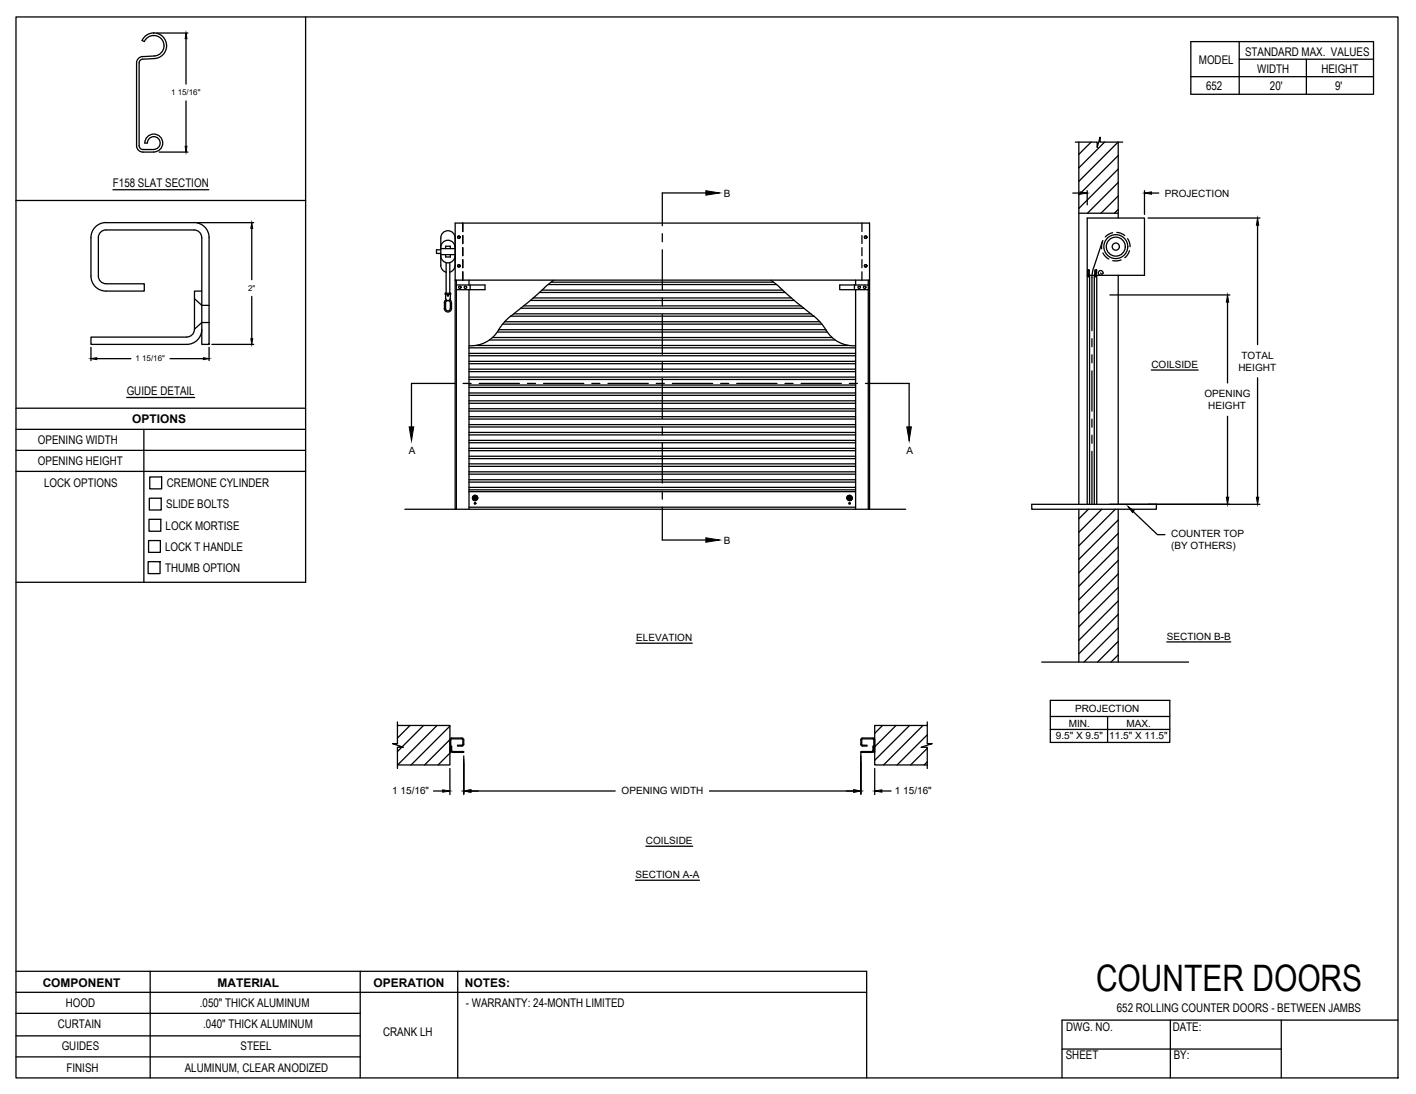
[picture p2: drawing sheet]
<svg xmlns="http://www.w3.org/2000/svg" width="279mm" height="216mm" viewBox="0 0 279 216" stroke-linecap="round" stroke-linejoin="round" font-family="sans-serif">
<!-- layer: CRANK LH -->
<g fill="none" stroke="#000" stroke-width=".25">
<path d="M212.2 28h4.3v1.1l.6-2v.9h4.4M212.9 28v71.5M215.3 28l-2.4 2.5M218 28l-5.1 5.1M220.6 28l-7.7 7.8M220.6 28v15M220.6 30.7l-7.7 7.8M220.6 33.4l-7.7 7.7M220.6 36l-6 6.1M220.6 38.7l-3.4 3.4M87 49.3h-.9v.7h.9M87 50.2h2.8"/>
<path d="M87 49.1h2.8M87 50.5a1.41 1.41 0 0 0 1.4 1.4 1.41 1.41 0 0 0 1.4-1.4M87 48.8a1.41 1.41 0 0 1 1.4-1.4 1.41 1.41 0 0 1 1.4 1.4M87 52.4a1.41 1.41 0 0 0 1 1.3M87.7 59.8v1.1M87.8 59.3l-.1 .5M87.9 58.1l-.1-.2 1-.1 .2 .2-.2 .1M87.9 58.1h1v.8a.48 .48 0 0 1-.5 .4 .48 .48 0 0 1-.5-.4zM87.9 49.1v-.5h1v.5M87.9 50.2v.5h1v-.5M87.9 59l-.1 .4M88 59.5a.48 .48 0 0 1 .5-.2 .48 .48 0 0 1 .4 .5v1.1a.48 .48 0 0 1-.5 .4 .48 .48 0 0 1-.5-.4z"/>
<path d="M88 51.9v6M88.8 51.9v6M88.8 59l.3 .6a2.21 2.21 0 0 1-.2 1.8 .71 .71 0 0 1-.8 .1 .71 .71 0 0 1-.4-.6M89.8 52.4a1.41 1.41 0 0 1-1.1 1.3M89.8 46.9a1.41 1.41 0 0 0-1.4-1.4 1.41 1.41 0 0 0-1.4 1.4v5.5M89.8 55.3h81.8v-11.3h-81.8v56.5M90 55.3v45.2M90 56.2h5.7v1h-5.7M91.3 44v1.7M91.3 46.5v1.6M91.3 48.9v1.6M91.3 51.2v1.6"/>
<path d="M91.3 53.6v1.7M92.5 55.3v.9M92.5 57.2v43.3M92.8 56.2v1M104.7 59.3h52M105.2 58.8h50.9M106.4 57.7h48.5M107 57.3h47.4M108.1 56.2h45.1M108.8 55.7h43.8M109.3 55.3l-1.5 1.1a65.6 65.6 0 0 1-7 6M152.1 55.3l8.4 7.1"/>
<path d="M168.6 56.2v1M168.8 55.3v.9M168.8 57.2v43.3M170.1 44v1.7M170.1 46.5v1.6M170.1 48.9v1.6M170.1 51.2v1.6M170.1 53.6v1.7M171.3 56.2h-5.6v1h5.6M171.3 55.3v45.2M171.6 55.3v45.2M212.9 42.1h7.7"/>
<path d="M214.5 54.3v-11.3h11.3v11.3h-9.6M214.6 53.3h.3v1h-.3zM214.6 54.3h.1M214.8 53.3l.1 1M215 54.3h-.5v45.2M215 54.3h1.4v45.2M215 54.3v45.2M215.9 54.3v45.2M216 54.3h.1M216 53.3h.4l-.1 1h-.3zM216.1 53.3l-.1 1M216.3 54.3h.1"/>
<path d="M217.2 53.9l.2 .2 .3-.2M217.5 47.8l-2 6.2v11.3M217.6 47.5l-.2 .5v1.1M217.6 49.9l.5 .7 .7 .5M217.7 53.9a.48 .48 0 0 0-.5-.5 .48 .48 0 0 0-.5 .5 .48 .48 0 0 0 .5 .4M219.5 45.9l-.6 .3-.8 .6M220.4 45.9l.8 .2 .7 .4M220.6 54.3v45.2M220.6 41.3l-.7 .8M221.2 51.3l-.9 .2-.7-.1M222.5 47.1l.3 .6 .2 1M222.9 49.5l-.3 .6-.7 .8"/>
<path d="M92.5 78h76.3M92.5 77.6h76.3M92.5 79.1h76.3M92.5 79.6h76.3M92.5 74.9h76.3M92.5 74.4h76.3M92.5 76h76.3M92.5 76.5h76.3M92.5 73.3h76.3M92.5 72.9h76.3M92.5 70.2h76.3M92.5 69.7h76.3"/>
<path d="M92.5 71.3h76.3M92.5 71.8h76.3M92.5 68.6h76.3M94 68.2h73.4M96.6 67.1h68.2M97.2 66.6h67M98.1 65.5h65.1M98.4 65.1h64.5M99.2 64h63M99.6 63.5h62.2M100.8 62.4h59.8M100.8 62.4l-1.8 1.7a7.2 7.2 0 0 1-4.9 4l-1.6 .1"/>
<path d="M101.4 61.9h58.6M102.7 60.8h55.9M103.3 60.4h54.8M160.6 62.4l1.7 1.7a7.3 7.3 0 0 0 5 4l1.5 .1M215.5 66.8v1.6M215.5 70v1.6M215.5 73.2v7.9M92.5 95.1h76.3M92.5 94.7h76.3M92.5 84.3h76.3M92.5 83.8h76.3M92.5 87.4h76.3"/>
<path d="M92.5 86.9h76.3M92.5 85.3h76.3M92.5 85.8h76.3M92.5 90.5h76.3M92.5 90h76.3M92.5 88.5h76.3M92.5 88.9h76.3M92.5 93.6h76.3M92.5 93.1h76.3M92.5 91.5h76.3M92.5 92h76.3M92.5 81.1h76.3"/>
<path d="M92.5 80.7h76.3M92.5 82.2h76.3M92.5 82.7h76.3M92.5 96.7h76.3M92.5 96.2h76.3M92.5 97h76.3M93.6 98.3l-.3 .3M93.6 97.8l-.3 .3M93.6 98.4l-.3 .2M93.6 98.4l-.2 .3M93.7 97.8l-.5 .4M93.7 98.4l-.3 .3"/>
<path d="M93.7 98.4l-.2 .3M93.8 97.8l-.6 .5M93.8 97.8l-.6 .6M93.9 97.8l-.6 .6M94 97.8l-.7 .7M94 97.9l-.3 .2M94.1 97.9l-.3 .2M94.1 97.9l-.2 .3M94.1 98l-.2 .2M94.2 98l-.3 .3M94.2 98.1l-.7 .7M94.2 98.1l-.6 .7"/>
<path d="M94.2 98.5l-.3 .3M94.3 98.2l-.6 .6M94.3 98.3l-.6 .5M94.3 98.4l-.5 .4M167.1 98.2l.6 .6M167.1 98.3l.5 .5M167.1 98.4l.5 .4M167.1 98.1l.7 .7M167.2 98.1l.7 .7M167.2 98.5l.2 .3M167.2 98l.3 .3M167.2 98l.3 .2"/>
<path d="M167.3 97.9l.2 .3M167.4 97.8l.7 .7M167.5 97.8l.6 .6M167.6 98.1l-.3-.2 .3 .2M167.6 97.8l.5 .5M167.6 98.4l.3 .3M167.7 97.8l.4 .4M167.7 98.4l.3 .3M167.8 98.4l.2 .2M167.8 98.3l.3 .3M167.8 97.8l.3 .3M203.6 99.5h24.6v1h-24.6z"/>
<path d="M215.5 82.7v1.6M215.5 85.9v1.6M215.5 89.1v10.4M79.9 100.5h98.8M92.5 100.1h76.3M212.9 100.5v30.2M214.8 100.5l-1.9 1.9M216.5 101.4l-3.6 3.7M217.4 100.5l-.9 .9M220.1 100.5l-7.2 7.2M220.6 100.5v30.2M220.6 102.6l-7.7 7.8"/>
<path d="M220.6 105.3l-7.7 7.7M220.6 107.9l-7.7 7.8M220.6 110.6l-7.7 7.8M220.6 113.3l-7.7 7.7M220.6 115.9l-7.7 7.8M220.6 118.6l-7.7 7.8M205.5 130.7h29M220.6 121.2l-7.7 7.8M220.6 123.9l-6.7 6.8M220.6 126.6l-4 4.1M220.6 129.2l-1.4 1.5M78.4 143.2h10.4v7.8h-10.4"/>
<path d="M78.4 142.5v4.2h-1l2.2 .8h-1.2v4.2M79.3 147.5l-.9 .8M80.9 143.2l-2.5 2.5M83.6 143.2l-4.2 4.2M86.2 143.2l-7.7 7.8M88.8 146l.3-.4 2.2 .1 .2 .3v1.1l-.3 .1h-.9v-.1l1-.1v-1.1h-2.3l-.1 2.6h-.1v-2.5M88.8 148l.3 .1M88.8 143.3l-7.7 7.7M88.8 146l-5 5M88.8 148.6l-2.4 2.4M89.1 148.1l.2 .2M89.1 148.1v-.9h-.2v.9l.2 .3 2.4 .1v-.2h-2.2"/>
<path d="M89.1 147.4l-.3 .2M170 146l.2-.2 2.2 .1v2.6h.2v-2.5l-.2-.3h-2.4l-.2 .3 .1 1.1 .3 .1h.9v-.1h-.9l-.2-.2M170 146v.9M172.1 148.3h-2.2v.2h2.2M172.3 148.1v-.9h.1v1.1l-.3 .2M172.3 147.4l.3 .2M172.3 148.1l-.2 .2M172.6 148l-.3 .1M174.1 143.2l-1.5 1.5M176.8 143.2l-4.2 4.2M179.5 143.2l-6.9 6.9M182.1 143.2l-7.8 7.8"/>
<path d="M183 143.2h-10.4v7.8h10.4M183 142.5v4.2h.9l-2.1 .8h1.2v4.2M183 145l-6 6M183 147.7l-3.3 3.3M183 150.3l-.6 .7M183.9 146.7v.1"/>
<circle cx="88.4" cy="58.3" r=".12"/>
<circle cx="90.5" cy="52.5" r=".24"/>
<circle cx="90.5" cy="46.8" r=".24"/>
<circle cx="90.7" cy="56.7" r=".24"/>
<circle cx="91.8" cy="56.7" r=".24"/>
<circle cx="169.5" cy="56.7" r=".24"/>
<circle cx="170.6" cy="56.7" r=".24"/>
<circle cx="170.8" cy="46.8" r=".24"/>
<circle cx="170.8" cy="52.5" r=".24"/>
<circle cx="214.7" cy="54.6" r=".1"/>
<circle cx="216.1" cy="54.6" r=".1"/>
<circle cx="220.2" cy="48.7" r="1.87"/>
<circle cx="220.2" cy="48.7" r="2.36"/>
<circle cx="220.2" cy="48.7" r=".71"/>
<circle cx="93.7" cy="98.3" r=".52"/>
<circle cx="93.7" cy="99.3" r=".16"/>
<circle cx="93.7" cy="98.3" r=".16"/>
<circle cx="167.6" cy="98.3" r=".52"/>
<circle cx="167.6" cy="99.3" r=".16"/>
<circle cx="167.6" cy="98.3" r=".16"/>
</g>
<!-- layer: ANNOTATIONS -->
<g fill="none" stroke="#000" stroke-width=".25">
<path d="M30.9 6.5h6.2M36.7 7.6v9M36.7 19.9v9M31.4 30h5.7M211.7 38.1h1.4M214.5 37.6v2.8M225.8 37.6v4.7M227.2 38.1h1.4M38.9 43.9h11.2M49.7 45.1v10.1M49.7 58.5v8.3M219 58.2h23.7"/>
<path d="M226.5 43h22.1M242.2 59.6v16M248.1 44.5v23.5M17.9 68.5v2.7M19.1 70.8h6.7M33.5 70.8h6.6M41.3 68.5v2.7M41.8 68h8.3M227.2 73h9.2M248.1 74.5v23.6M219 99.5h29.6M242.2 82.1v16"/>
<path d="M223.6 101l4.8 4.5h1.4M125.5 126.9h11.1M207.2 138.2h23.6v8.3h-23.6zM230.2 126.7h12.6M85.5 156.1h1.9M88.8 151.7v5.1M91.5 149.2v7.6M92.9 156.1h28.5M140 156.1h28.4M169.9 148.5v8.3M172.6 151.7v5.1M174 156.1h1.8"/>
<path d="M207.2 141.4h23.6M207.2 144h23.6M218.5 141.4v5.1M125.4 173.7h12.6M127.4 167h9.3"/>
</g>
<g fill="#000" stroke="#000" stroke-width=".2">
<path d="M36.7 6.5l.2 1.1h-.4zM36.5 28.9h.4l-.2 1.1zM213.1 37.9l1.4 .2-1.4 .2zM225.8 38.1l1.4-.2v.4zM49.7 43.9l.2 1.2h-.4zM242.2 58.2l.2 1.4h-.4zM248.1 43l.3 1.5h-.5zM17.9 70.8l1.2-.2v.4zM40.1 70.6l1.2 .2-1.2 .2zM49.5 66.8h.4l-.2 1.2zM242 98.1h.4l-.2 1.4zM247.9 98.1h.5l-.3 1.4z"/>
<path d="M222.6 100l1.2 .8-.3 .3zM87.4 155.9l1.4 .2-1.4 .2zM91.5 156.1l1.4-.2v.4zM168.4 155.9l1.5 .2-1.5 .2zM172.6 156.1l1.4-.2v.4z"/>
</g>
<!-- layer: SECTION CUTS -->
<g fill="none" stroke="#000" stroke-width=".25">
<path d="M139.3 38.1h-8.6v6.4M130.7 46.1v1.6M130.7 49.3v7.9M130.7 58.8v1.6M89.8 75.7h-8.6v8.5M91.4 75.7h1.6M94.6 75.7h7.9M104.1 75.7h1.6M107.3 75.7h7.9M116.8 75.7h1.6M120 75.7h7.9M129.5 75.7h1.6"/>
<path d="M130.7 62v7.9M130.7 71.5v1.6M130.7 74.7v7.9M132.7 75.7h7.9M142.2 75.7h1.6M145.4 75.7h7.9M154.9 75.7h1.6M158.1 75.7h7.9M167.6 75.7h1.6M170.8 75.7h8.6v8.5M130.7 84.2v1.6M130.7 87.4v7.9"/>
<path d="M130.7 96.9v1.6M130.7 100.1v6.5h8.6"/>
</g>
<path d="M139.3 37.6l2.7 .5-2.7 .4zM80.7 84.2h.9l-.4 2.8zM178.9 84.2h.9l-.4 2.8zM139.3 106.1l2.7 .5-2.7 .4z" fill="#000" stroke="#000" stroke-width=".2"/>
<!-- layer: DETAILS -->
<g fill="none" stroke="#000" stroke-width=".25">
<path d="M28 8l.5 .2M28.1 11.2a1.26 1.26 0 0 0-1.2 1.2v16.4a1.26 1.26 0 0 0 1.3 1.2h2.1a1.77 1.77 0 0 0 1.8-1.8 1.77 1.77 0 0 0-1.8-1.7 1.77 1.77 0 0 0-1.7 1.7h.5a1.27 1.27 0 0 1 1.3-1.2 1.27 1.27 0 0 1 1.2 1.2 1.27 1.27 0 0 1-1.2 1.3h-2.2a.75 .75 0 0 1-.7-.7v-16.4a.75 .75 0 0 1 .7-.7M30.3 6.5a2.51 2.51 0 0 0-2.3 1.5M30.3 7a2.02 2.02 0 0 0-1.8 1.2M30.3 6.5h.1M30.3 7h.1M30.3 7a2.02 2.02 0 0 1 2.1 2 2.02 2.02 0 0 1-2 2l-2.3 .2M30.3 6.5a2.53 2.53 0 0 1 2.6 2.5 2.53 2.53 0 0 1-2.4 2.6l-2.3 .1M20.9 43.9a2.95 2.95 0 0 0-3 3v7.6a2.95 2.95 0 0 0 3 2.9h7.6v-1.4h-7.6a1.49 1.49 0 0 1-1.5-1.5v-7.6a1.49 1.49 0 0 1 1.5-1.5h17.4M20.9 43.9h17.4M38.3 43.9a2.95 2.95 0 0 1 3 3v21.1h-1.5v-21.1a1.54 1.54 0 0 0-1.5-1.5M38.4 58.9l1.4 1.4h1.5"/>
<path d="M39.8 57.4h-1.4v7.6a1.54 1.54 0 0 1-1.5 1.5M39.8 65a2.95 2.95 0 0 1-2.9 3h-19v-1.5h19M41.3 63.6h-1.5l-1.4 1.4"/>
</g>
<path d="M41.3 68h.1" fill="none" stroke="#000" stroke-width=".2"/>
<!-- layer: TITLE BLOCK -->
<g fill="none" stroke="#000" stroke-width=".25">
<path d="M3.2 3.3h272.6v209.4h-272.6zM60.3 3.3v111.6h-57.1M235 8.2h36v10.4h-36zM235 15.1h36M244.5 11.7h26.5M244.5 8.2v10.4M3.2 39.6h57.1M22.3 37.4h18.9M25 78.4h13.4M3.2 88.9h57.1M3.2 93h57.1M3.2 84.7h57.1"/>
<path d="M3.2 80.6h57.1M28.4 84.7v30.2M29.5 98.3h2.3v2.3h-2.3zM29.5 94.1h2.4v2.4h-2.4zM29.2 110.8h2.4v2.4h-2.4zM29.3 106.7h2.3v2.3h-2.3zM29.4 102.5h2.3v2.3h-2.3zM3.2 200h67.9M3.2 195.8h167.8M3.2 191.7h167.8v21M29.6 191.7v21M71.1 191.7v21"/>
<path d="M90.3 191.7v21M3.2 208.6h67.9M3.2 204.4h67.9M209.6 207h43.2M230.9 201.3v11.4M252.8 201.3v11.4M275.8 201.3h-66.2v11.4"/>
</g>
<!-- layer: 0 -->
<path d="M257.8 11.7v6.9" fill="none" stroke="#000" stroke-width=".25"/>
<text font-size="7.2" x="216.3" y="195.5">COUNTER DOORS</text>
<g font-size="2.4">
<text x="245.7" y="11.1">STANDARD MAX. VALUES</text>
<text x="236.6" y="12.7">MODEL</text>
<text x="238" y="17.8">652</text>
<text x="248.1" y="14.4">WIDTH</text>
<text x="250.6" y="17.8">20'</text>
<text x="260.7" y="14.4">HEIGHT</text>
<text x="263.4" y="17.8">9'</text>
<text x="22.3" y="36.9">F158 SLAT SECTION</text>
<text x="25" y="78">GUIDE DETAIL</text>
<text x="26.1" y="83.4">OPTIONS</text>
<text x="7.5" y="87.7">OPENING WIDTH</text>
<text x="7.5" y="91.8">OPENING HEIGHT</text>
<text x="8.7" y="96.2">LOCK OPTIONS</text>
<text x="32.8" y="100.4">SLIDE BOLTS</text>
<text x="32.9" y="96.2">CREMONE CYLINDER</text>
<text x="32.7" y="104.5">LOCK MORTISE</text>
<text x="32.6" y="108.7">LOCK T HANDLE</text>
<text x="32.6" y="112.9">THUMB OPTION</text>
<text x="8.4" y="194.7">COMPONENT</text>
<text x="42.9" y="194.7">MATERIAL</text>
<text x="73.7" y="194.7">OPERATION</text>
<text x="91.7" y="194.7">NOTES:</text>
<text x="11.4" y="202.8">CURTAIN</text>
<text x="13" y="198.8">HOOD</text>
<text x="39.4" y="198.6">.050&quot; THICK ALUMINUM</text>
<text x="40.1" y="202.9">.040&quot; THICK ALUMINUM</text>
<text x="91.9" y="198.6">- WARRANTY: 24-MONTH LIMITED</text>
<text x="210.4" y="203.6">DWG. NO.</text>
<text x="220.4" y="199.8">652 ROLLING COUNTER DOORS - BETWEEN JAMBS</text>
<text x="231.4" y="203.4">DATE:</text>
<text x="12.2" y="207.3">GUIDES</text>
<text x="47.5" y="207.2">STEEL</text>
<text x="75.6" y="204.5">CRANK LH</text>
<text x="210.3" y="209.1">SHEET</text>
<text x="231.6" y="209">BY:</text>
<text x="13.1" y="211.5">FINISH</text>
<text x="36.5" y="211.6">ALUMINUM, CLEAR ANODIZED</text>
</g>
<g font-size="2">
<text x="142.9" y="38.9">B</text>
<text x="229.8" y="38.8">PROJECTION</text>
<text x="245" y="70.8">TOTAL</text>
<text x="227.2" y="72.6">COILSIDE</text>
<text x="244.3" y="73.2">HEIGHT</text>
<text x="237.7" y="78.4">OPENING</text>
<text x="238.4" y="80.8">HEIGHT</text>
<text x="80.7" y="89.6">A</text>
<text x="178.9" y="89.6">A</text>
<text x="142.9" y="107.4">B</text>
<text x="231.1" y="106">COUNTER TOP</text>
<text x="231.1" y="108.4">(BY OTHERS)</text>
<text x="125.5" y="126.5">ELEVATION</text>
<text x="230.2" y="126.3">SECTION B-B</text>
<text x="210.9" y="143.4">MIN.</text>
<text x="212.1" y="140.5">PROJECTION</text>
<text x="222.3" y="143.4">MAX.</text>
<text x="208.3" y="145.8">9.5&quot; X 9.5&quot;</text>
<text x="218.9" y="145.8">11.5&quot; X 11.5&quot;</text>
<text x="77.4" y="156.8">1 15/16&quot;</text>
<text x="122.7" y="156.8">OPENING WIDTH</text>
<text x="176.6" y="156.8">1 15/16&quot;</text>
<text x="127.4" y="166.6">COILSIDE</text>
<text x="125.4" y="173.3">SECTION A-A</text>
</g>
<g font-size="1.6">
<text x="33.8" y="18.8">1 15/16&quot;</text>
<text x="49" y="57.4">2&quot;</text>
<text x="26.7" y="71.3">1 15/16&quot;</text>
</g>
</svg>
